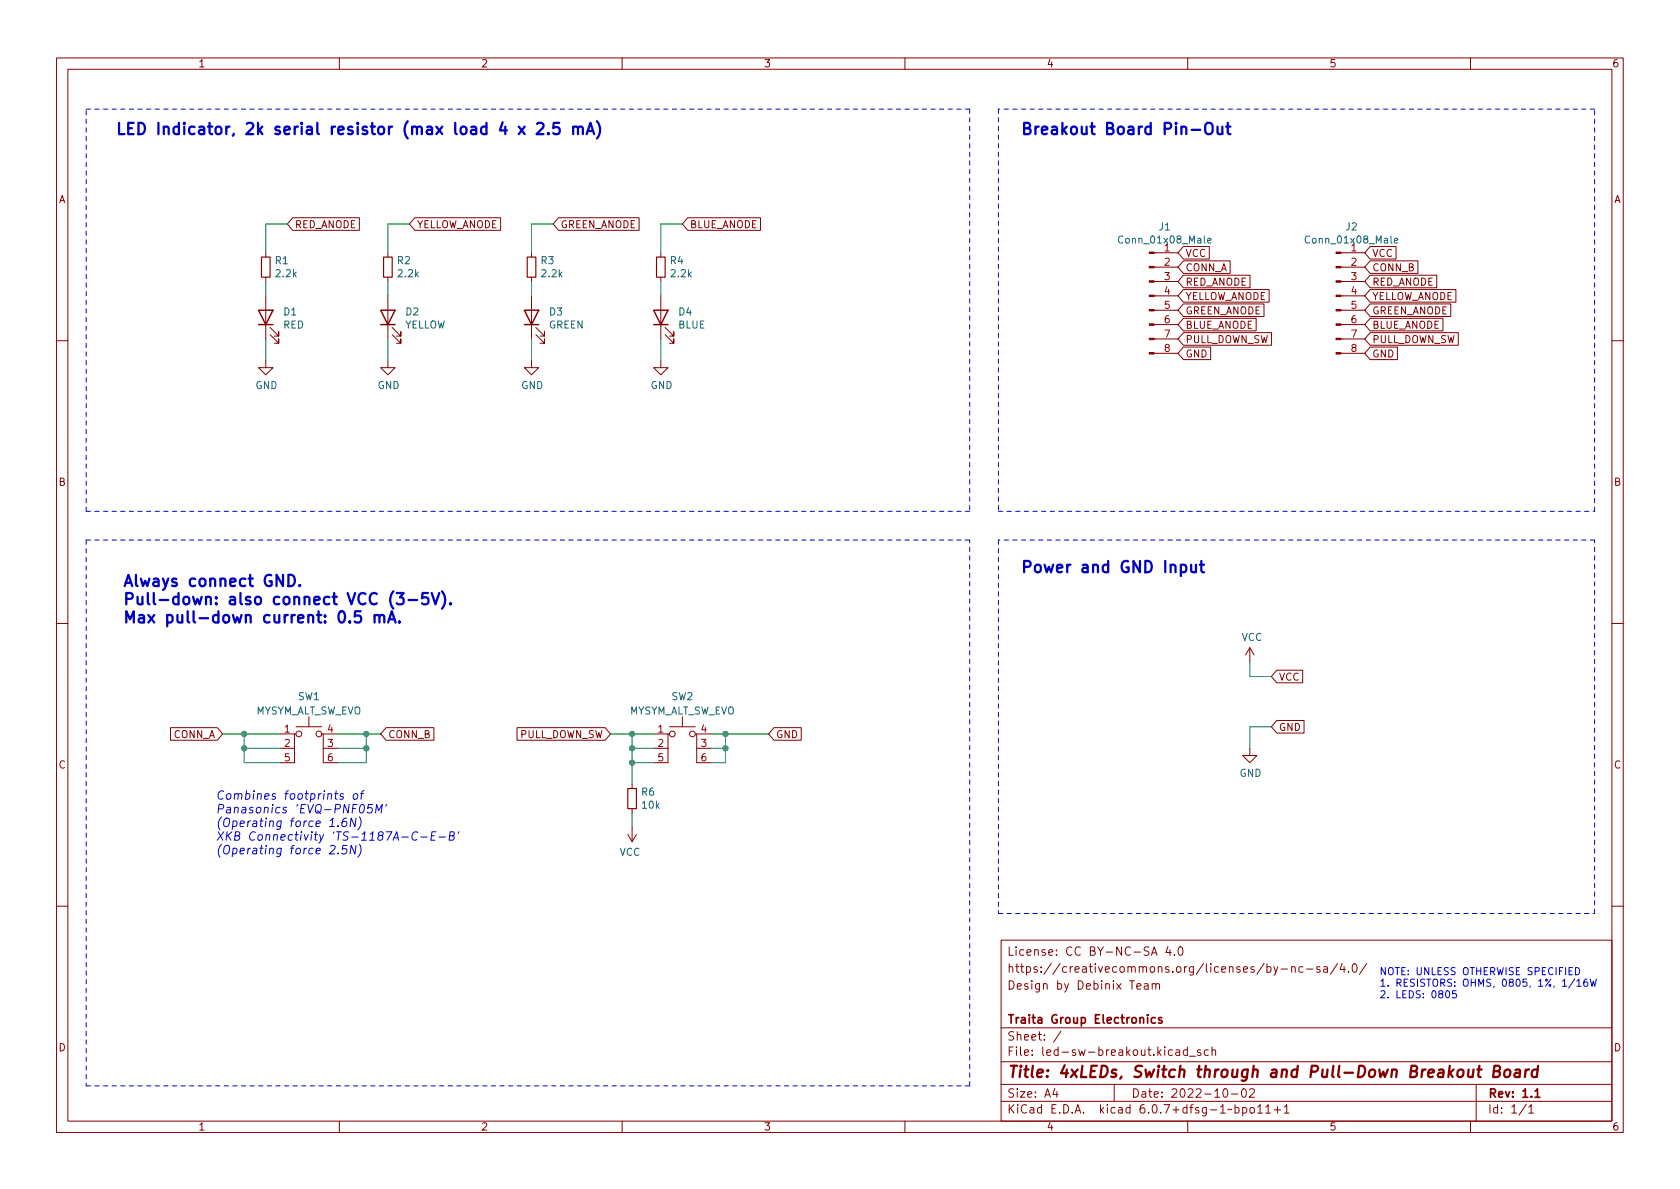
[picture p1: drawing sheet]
<svg xmlns="http://www.w3.org/2000/svg" width="297mm" height="210mm" viewBox="0 0 297 210" stroke-linecap="round" stroke-linejoin="round" font-family="sans-serif">
<g fill="none" stroke="#840000" stroke-width=".18">
<path d="M10 10.2h277v190.1h-277zM12 12.2h273v186.1h-273zM60 10.2v2M110 10.2v2M160 10.2v2M210 10.2v2M260 10.2v2M51.8 38.5h11.7v2.2h-11.7l-1-1.1zM73.3 38.5h15.2v2.2h-15.2l-.9-1.1zM98.7 38.5h14.3v2.2h-14.3l-.9-1.1zM121.6 38.5h12.9v2.2h-12.9l-1-1.1zM47 44.7v.8"/>
<path d="M47 49v.8M47 52.3v7.6M47.8 59.2l1.5 1.5v-.8v.8h-.8M47.8 57.9l1.5 1.5v-.7v.7h-.8M68.6 44.7v.8M68.6 49v.8M68.6 52.3v7.6M69.3 59.2l1.6 1.5v-.8v.8h-.8M69.3 57.9l1.6 1.5v-.7v.7h-.8M94 44.7v.8M94 49v.8M94 52.3v7.6"/>
<path d="M94.7 59.2l1.6 1.5v-.8v.8h-.8M94.7 57.9l1.6 1.5v-.7v.7h-.8M116.8 44.7v.8M116.8 49v.8M116.8 52.3v7.6M117.6 59.2l1.5 1.5v-.8v.8h-.7M117.6 57.9l1.5 1.5v-.7v.7h-.7M204.1 59.9h4.2M204.1 57.4h4.2M204.1 54.9h4.2M204.1 52.3h4.2M204.1 49.8h4.2"/>
<path d="M204.1 47.2h4.2M204.1 44.7h4.2M209.2 43.6h4.6v2.2h-4.6l-.9-1.1zM209.2 58.8h15.6v2.2h-15.6l-.9-1.1zM209.2 56.3h12.9v2.2h-12.9l-.9-1.1zM209.2 51.2h15.2v2.2h-15.2l-.9-1.1zM209.2 53.7h14.3v2.3h-14.3l-.9-1.1zM209.2 48.7h11.8v2.2h-11.8l-.9-1.1zM209.2 46.1h8.3v2.2h-8.3l-.9-1.1zM237.1 59.9h4.2M237.1 57.4h4.2M237.1 54.9h4.2"/>
<path d="M237.1 52.3h4.2M237.1 49.8h4.2M237.1 47.2h4.2M237.1 44.7h4.2M242.3 51.2h15.1v2.2h-15.1l-1-1.1zM242.3 56.3h12.8v2.2h-12.8l-1-1.1zM242.3 48.7h11.7v2.2h-11.7l-1-1.1zM242.3 58.8h15.5v2.2h-15.5l-1-1.1zM242.3 46.1h8.4v2.2h-8.4l-1-1.1zM242.3 43.6h4.5v2.2h-4.5l-1-1.1zM242.3 53.7h14.2v2.3h-14.2l-1-1.1zM10 60.2h2"/>
<path d="M47 63.7v1.3h1.3l-1.3 1.3-1.3-1.3h1.3M68.6 63.7v1.3h1.2l-1.2 1.3-1.3-1.3h1.3M94 63.7v1.3h1.2l-1.2 1.3-1.3-1.3h1.3M116.8 63.7v1.3h1.3l-1.3 1.3-1.2-1.3h1.2M204.1 62.5h4.2M209.2 61.4h4.9v2.2h-4.9l-.9-1.1zM237.1 62.5h4.2M242.3 61.4h4.8v2.2h-4.8l-1-1.1zM285 60.2h2M10 110.2h2M221 114.5l-.8 1.3M221 114.5v2.6"/>
<path d="M221 114.5l.7 1.3M225.7 118.5h4.6v2.2h-4.6l-.9-1.1zM285 110.2h2M30.1 128.7h8.3l1 1.1-1 1.1h-8.3zM49.5 129.8h2.6M49.5 132.3h2.6M52.1 132.3v2.6h-2.6M52.3 129.8h-.2v2.5M52.3 128.5h4.6M54.6 126.7v1.8M56.9 129.8h.2v2.5M57.1 129.8h2.6"/>
<path d="M57.1 132.3h2.6M57.1 132.3v2.6h2.6M68.3 128.7h8.4v2.2h-8.4l-1-1.1zM91.4 128.7h15.6l.9 1.1-.9 1.1h-15.6zM111.8 138.7v.7M115.6 129.8h2.5M115.6 132.3h2.5M118.1 132.3v2.6h-2.5M118.4 129.8h-.3v2.5M118.4 128.5h4.5M120.6 126.7v1.8M122.9 129.8h.3v2.5"/>
<path d="M123.2 132.3v2.6h2.5M123.2 129.8h2.5M123.2 132.3h2.5M136.8 128.7h4.9v2.2h-4.9l-.9-1.1zM221 132.3v1.3h1.2l-1.2 1.3-1.3-1.3h1.3M225.7 127.4h4.9v2.2h-4.9l-.9-1.1zM111 147.6l.8 1.2M111.8 143v.8M111.8 146.3v2.5M112.5 147.6l-.7 1.2M10 160.2h2M177 166.3h108v32h-108z"/>
<path d="M201 174.4l.7-.1-.1-.3-.4-.1-.2 .2 .1 .8h.5M202.4 174h.5l.1 .9M203 174.3l-.5 .1a.29 .29 0 0 0-.2 .2 .29 .29 0 0 0 .2 .3h.5M203.6 168.9l.5-1.5 .5 1.5M203.7 174.1l.2-.2 .4 .1 .1 .9M203.7 173.9v1M203.7 168.5h.7M204.4 174.1l.2-.2 .3 .1 .1 .9M206.5 167.4l-.4 1h1M206.9 167.9v1M207.6 168.8v.1M208.5 167.5l.1-.1a.81 .81 0 0 1 .6 .7 .81 .81 0 0 1-.3 .8h-.1a.81 .81 0 0 1-.6-.6 .81 .81 0 0 1 .3-.8z"/>
<path d="M225.9 170.9l-.5 1.4-.2 .1M226.5 171.4h1.1M228.4 171.1l.2-.2 .3 .1 .1 .9M228.4 170.9v1M230.4 171l-.5-.1-.3 .3v.4l.2 .3h.6M231 171.4h1.1M233.4 171l-.4-.1-.2 .2 .1 .3 .5 .1v.4h-.6M234.1 171h.5l.1 .9M234.7 171.3l-.5 .1a.29 .29 0 0 0-.2 .2 .29 .29 0 0 0 .2 .3h.5M236.5 170.4l-1.3 1.9M237.3 170.4l-.4 1h1M237.6 170.9v1"/>
<path d="M238.4 171.8v.1M239.2 170.6l.2-.2a.81 .81 0 0 1 .6 .7 .81 .81 0 0 1-.3 .8h-.1a.81 .81 0 0 1-.4-1.3zM241.6 170.4l-1.2 1.9M285 160.2h2M60 198.3v2M110 198.3v2M160 198.3v2M177 194.8h108M177 191.8h108M177 187.8h108M177 181.8h108M186.5 192.5l-.4 1h1"/>
<path d="M186.9 193v1M187.6 182.4l-1.3 1.9M197 191.8v3M207.9 185.7h.6l.1 .9M208.6 186l-.5 .1a.29 .29 0 0 0-.2 .2 .29 .29 0 0 0 .2 .3h.5M209.9 185.7l-.4-.1-.3 .3v.4l.2 .3h.5M209.9 185.1v1.5M210 198.3v2M210.3 186.8h1.1M212.3 185.7l-.4-.1-.2 .2 .1 .3 .5 .1v.4h-.6M213.6 185.7l-.4-.1-.3 .3v.4l.2 .3h.5M214.3 185.8l.2-.2 .4 .1v.9"/>
<path d="M214.3 185.1v1.5M216.4 192.6l.2-.1a.81 .81 0 0 1 .6 .7 .81 .81 0 0 1-.3 .8h-.2a.81 .81 0 0 1-.6-.6 .81 .81 0 0 1 .3-.8zM217.7 193.5h1.2M218.4 195.9l.4-.1 .3 .3v.4l-.2 .3h-.5M218.4 195.3v1.5M219.7 192.6l.2-.1a.81 .81 0 0 1 .5 .7 .81 .81 0 0 1-.3 .8h-.1a.81 .81 0 0 1-.6-.6 .81 .81 0 0 1 .3-.8zM219.7 195.9l.4-.1 .3 .3v.4l-.1 .3h-.6M219.7 195.8v1.5M220.9 192.7l.6-.2 .2 .2 .1 .3-.9 1h.9M221.1 196l.2-.2 .4 .2 .1 .5-.2 .3h-.3l-.2-.1zM222.4 195.8l.4-.5v1.5M222.4 196.8h.8"/>
<path d="M223.8 195.8l.4-.5v1.5M223.8 196.8h.8M225.3 196.3h1.1M225.9 195.7v1.1M227.1 195.8l.4-.5v1.5M227.1 196.8h.8M260 198.3v2M261 191.8v6.5M269.9 195.3l-1.3 1.9M270.3 195.8l.4-.5v1.5M270.3 196.8h.9"/>
<circle cx="52.8" cy="129.8" r=".51"/>
<circle cx="56.4" cy="129.8" r=".51"/>
<circle cx="118.9" cy="129.8" r=".51"/>
<circle cx="122.4" cy="129.8" r=".51"/>
</g>
<path d="M204.3 180l-.5-.1-.2 .3v.4l.1 .3h.6M205.4 180l-.3-.1-.3 .2 .1 .3 .5 .1v.4h-.6M271.4 193l.4-.5v1.5M271.4 194h.9" fill="none" stroke="#840000" stroke-width=".3"/>
<path d="M260.5 189.1l-.1 1.4M261.2 189.1h.8M261.6 188.5l-.2 1.7v.2l.4 .1M264.1 189.4l.9-.1a.46 .46 0 0 0 .2-.4 .46 .46 0 0 0-.3-.4h-.7l-.2 2h.7a.53 .53 0 0 0 .5-.5 .53 .53 0 0 0-.4-.6M266.1 189.3a.52 .52 0 0 1 .6-.2 .52 .52 0 0 1 .4 .4l-.1 .6a.55 .55 0 0 1-.5 .4 .55 .55 0 0 1-.6-.4zM268 189.2l.2-.1 .5 .1v1.3M268.8 189.6l-.7 .1a.4 .4 0 0 0-.4 .3 .4 .4 0 0 0 .3 .5l.7-.1M269.8 189.1l-.2 1.4M270.3 189.1l-.3 .1-.3 .3M271.9 189.2a.66 .66 0 0 0-1 .3l-.1 .6 .2 .3 .1 .1 .6-.1M272 188.5l-.3 2" fill="none" stroke="#840000" stroke-width=".4"/>
<g fill="#840000" stroke="#840000" stroke-width=".18">
<path d="M236.2 62.4h.9v.2h-.9z"/>
<path d="M236.2 59.8h.9v.3h-.9z"/>
<path d="M236.2 57.3h.9v.2h-.9z"/>
<path d="M236.2 54.7h.9v.3h-.9z"/>
<path d="M236.2 52.2h.9v.2h-.9z"/>
<path d="M236.2 49.7h.9v.2h-.9z"/>
<path d="M236.2 47.1h.9v.3h-.9z"/>
<path d="M236.2 44.6h.9v.2h-.9z"/>
<path d="M203.2 62.4h.9v.2h-.9z"/>
<path d="M203.2 59.8h.9v.3h-.9z"/>
<path d="M203.2 57.3h.9v.2h-.9z"/>
<path d="M203.2 54.7h.9v.3h-.9z"/>
<path d="M203.2 52.2h.9v.2h-.9z"/>
<path d="M203.2 49.7h.9v.2h-.9z"/>
<path d="M203.2 47.1h.9v.3h-.9z"/>
<path d="M203.2 44.6h.9v.2h-.9z"/>
</g>
<path d="M213.5 42.6l.6-.2v-.2l-.4-.1-.2 .2 .1 .6h.5M246.6 42.6l.6-.2-.1-.2-.4-.1-.1 .2v.6h.5" fill="none" stroke="#006464" stroke-width=".18"/>
<path d="M46.2 45.5h1.6v3.5h-1.6zM67.8 45.5h1.5v3.5h-1.5zM93.2 45.5h1.5v3.5h-1.5zM116.1 45.5h1.5v3.5h-1.5zM111 139.4h1.5v3.6h-1.5z" fill="none" stroke="#840000" stroke-width=".2"/>
<path d="M45.7 54.9h2.6l-1.3 2.5zM45.7 57.4h2.6M67.3 54.9h2.5l-1.2 2.5zM67.3 57.4h2.5M92.7 54.9h2.5l-1.2 2.5zM92.7 57.4h2.5M115.6 54.9h2.5l-1.3 2.5zM115.6 57.4h2.5" fill="none" stroke="#840000" stroke-width=".25"/>
<g fill="none" stroke="#0000c2" stroke-width=".4">
<path d="M91.7 22.4l1.1 1.3M92.8 22.4l-1.1 1.3M95 21.9l.2-.2h.5a.54 .54 0 0 1 .3 .9l-1.1 1.1h1.2M97 23.5l.1 .1-.1 .1-.1-.1 .1-.1v.2M98.9 21.7h-1l-.1 1 .3-.2 .7 .1 .2 .3-.1 .6-.3 .2h-.5l-.3-.2M101.3 22.6a.5 .5 0 0 1 .9 .1v1M101.3 22.4v1.3M102.2 22.7l.3-.3 .5 .1 .1 1.2M103.7 23.7l.7-2 .7 2M103.9 23.2h1M105.5 21.4a2.29 2.29 0 0 1 0 3.1M213.2 22a.67 .67 0 0 1 .7-.3 .67 .67 0 0 1 .5 .7v.7a.67 .67 0 0 1-.7 .7 .67 .67 0 0 1-.6-.7z"/>
<path d="M215.3 22.4l.1 1.2a.54 .54 0 0 0 .7-.1M216.1 22.4v1.3M216.8 22.4h.8M217.1 21.7v1.7l.1 .2 .4 .1M210.6 99.9l.1 1.2a.54 .54 0 0 0 .8-.1M211.5 99.9v1.3M212.1 99.9h.8M212.4 99.2v1.7l.1 .2 .4 .1M51 101.6a1.05 1.05 0 0 1 1.1 .7 1.05 1.05 0 0 1-.3 1.2l-.8 .1zM53 103.5h.1l-.1 .1-.1-.1h.1v.1M63.8 108.1h-1l-.1 .9 .3-.2 .7 .1 .2 .3-.1 .7-.3 .2h-.5l-.3-.2M66.2 108.9a.5 .5 0 0 1 .9 .1v1.1"/>
<path d="M66.2 108.7v1.4M67.1 109l.3-.3 .5 .1v1.3M68.6 110.1l.7-2 .6 2M68.8 109.5h1M70.1 104.9h1.3l-.7 .7a.54 .54 0 0 1 .7 .4v.5l-.2 .3-.8 .1-.3-.2M70.6 109.9l.1 .1-.1 .1-.1-.1 .1-.1v.2M72.2 106.1h1.6M75.7 104.9h-1l-.1 .9 .3-.2 .7 .1 .2 .3-.1 .7-.3 .2h-.5l-.3-.2M76.3 104.9l.7 2 .7-2M78.1 104.6a2.29 2.29 0 0 1 0 3M79.7 106.7l.1 .1-.1 .1-.1-.1 .1-.1v.2"/>
</g>
<g fill="none" stroke="#0000c2" stroke-width=".18">
<path d="M64.4 139.8l-.4 .3-.2 1.2M59.8 146v.2M59.8 150.9v.1M60.7 140.4a.37 .37 0 0 0-.6 .2l.1 .2 .5 .1v.2l-.2 .2h-.4M61.3 144.7a.68 .68 0 0 0-.8 .6l-.1 .6 .2 .2 .4 .1 .3-.3v-.4l-.2-.3-.5 .1-.1 .2M61.4 149.5h-.7l-.2 .7 .2-.1h.5l.1 .3-.1 .5-.2 .1h-.4l-.2-.1M62.6 140.5l.2-.2 .4 .2v.6l-.1 .2h-.4l-.2-.1zM62.9 144.7l-.1 1.5-.7-1.5-.2 1.5M62.9 149.5l-.1 1.5-.7-1.5-.2 1.5M63.5 144.5a1.74 1.74 0 0 1-.2 2.2M63.5 149.3a1.74 1.74 0 0 1-.2 2.3M63.7 140.3h.6"/>
<path d="M65.9 142.3h-.7l-.2 .7 .2-.2 .5 .1 .1 .2-.1 .5-.2 .2h-.4l-.2-.2M66.4 143.8l.2-1.5 .4 1 .6-1-.2 1.5M68.4 142.3l-.2 .2M73.9 147.2a.72 .72 0 0 0-1 .4 .72 .72 0 0 0 .5 1l.3-.2M74.4 148h1.1M76.3 147.8h.5M77.1 147.1h-.7l-.2 1.5h.7M77.6 148h1.2M79.5 147.8l.6-.1 .2-.2v-.3l-.2-.1h-.5l-.2 1.5h.6l.2-.2 .1-.3-.3-.3M81.2 147.1l-.2 .3M255.7 175.3l.2-.1a.68 .68 0 0 1 .4 .6 .68 .68 0 0 1-.4 .7l-.2-.2-.1-.3zM257.5 175.2h-.6l-.1 .6 .2-.1h.4l.1 .2v.4l-.2 .2-.5-.2"/>
<path d="M278.4 173.1l-1 1.6M278.6 171.1a.64 .64 0 0 1 .7 .6 .64 .64 0 0 1-.7 .7zM278.8 173.5l.4-.4v1.3M278.8 174.4h.7M280.6 173.1l-.3 .1a.86 .86 0 0 0 0 1.2l.4-.1v-.4l-.2-.3h-.2l-.3 .3M281.2 173.1l.3 1.3 .2-.9 .3 .9 .3-1.3"/>
</g>
<g fill="none" stroke="#0000c2" stroke-width=".18" stroke-dasharray=".8 .8">
<path d="M15.2 19.3h156.2M171.4 19.3v71.1M176.5 19.3v71.1M281.9 19.3h-105.4M15.2 90.4v-71.1M15.2 95.5v96.5M171.4 95.5h-156.2M171.4 90.4h-156.2M176.5 90.4h105.4M176.5 95.5v66M281.9 90.4v-71.1M281.9 95.5h-105.4"/>
<path d="M176.5 161.5h105.4M281.9 161.5v-66M15.2 192h156.2M171.4 192v-96.5"/>
</g>
<g fill="none" stroke="#009600" stroke-width=".18">
<path d="M50.8 39.6h-3.8v5.1M72.4 39.6h-3.8v5.1M97.8 39.6h-3.8v5.1M120.6 39.6h-3.8v5.1M47 49.8v2.5M47 59.9v3.8M68.6 49.8v2.5M68.6 59.9v3.8M94 49.8v2.5M94 59.9v3.8M116.8 49.8v2.5M116.8 59.9v3.8"/>
<path d="M221 117.1v2.5h3.8M39.4 129.8h10.1M43.2 129.8v5.1h6.3M43.2 132.3h6.3M59.7 129.8h7.6M59.7 132.3h5.1M64.8 129.8v5.1h-5.1M107.9 129.8h7.7M111.8 129.8v8.9M111.8 134.9h3.8M111.8 132.3h3.8M125.7 129.8h10.2"/>
<path d="M125.7 132.3h2.6M128.3 129.8v5.1h-2.6M224.8 128.5h-3.8v3.8M111.8 143.8v2.5"/>
</g>
<g fill="#009600" stroke="#009600" stroke-width=".18">
<circle cx="64.8" cy="132.3" r=".46"/>
<circle cx="43.2" cy="129.8" r=".46"/>
<circle cx="43.2" cy="132.3" r=".46"/>
<circle cx="64.8" cy="129.8" r=".46"/>
<circle cx="111.8" cy="134.9" r=".46"/>
<circle cx="111.8" cy="132.3" r=".46"/>
<circle cx="111.8" cy="129.8" r=".46"/>
<circle cx="128.3" cy="129.8" r=".46"/>
<circle cx="128.3" cy="132.3" r=".46"/>
</g>
<g font-size="2.8" fill="#0000c2">
<text x="20.3" y="23.8">LED Indicator, 2k serial resistor (max load 4 x 2.5 mA)</text>
<text x="180.3" y="23.8">Breakout Board Pin-Out</text>
<text x="180.3" y="101.3">Power and GND Input</text>
<text x="21.6" y="103.7">Always connect GND.</text>
<text x="21.6" y="107">Pull-down: also connect VCC (3-5V).</text>
<text x="21.6" y="110.2">Max pull-down current: 0.5 mA.</text>
</g>
<text font-size="2.8" fill="#840000" x="178" y="190.6">Title: 4xLEDs, Switch through and Pull-Down Breakout Board</text>
<g font-size="2.1" fill="#0000c2">
<text x="38.1" y="141.4">Combines footprints of</text>
<text x="38.1" y="143.8">Panasonics 'EVQ-PNF05M'</text>
<text x="38.1" y="146.2">(Operating force 1.6N)</text>
<text x="38.1" y="148.7">XKB Connectivity 'TS-1187A-C-E-B'</text>
<text x="38.1" y="151.1">(Operating force 2.5N)</text>
</g>
<g font-size="2.1" fill="#840000">
<text x="178" y="172">https://creativecommons.org/licenses/by-nc-sa/4.0/</text>
<text x="178" y="169">License: CC BY-NC-SA 4.0</text>
<text x="178" y="175">Design by Debinix Team</text>
<text x="178" y="184">Sheet: /</text>
<text x="178" y="181">Traita Group Electronics</text>
<text x="178" y="186.7">File: led-sw-breakout.kicad_sch</text>
<text x="178" y="196.9">KiCad E.D.A. kicad 6.0.7+dfsg-1~bpo11+1</text>
<text x="178" y="194.1">Size: A4</text>
<text x="200" y="194.1">Date: 2022-10-02</text>
<text x="263" y="194.1">Rev: 1.1</text>
<text x="263" y="196.9">Id: 1/1</text>
</g>
<g font-size="1.8" fill="#840000">
<text x="35" y="11.9">1</text>
<text x="85" y="11.9">2</text>
<text x="135" y="11.9">3</text>
<text x="185" y="11.9">4</text>
<text x="235" y="11.9">5</text>
<text x="285" y="11.9">6</text>
<text x="10.3" y="35.9">A</text>
<text x="285.3" y="35.9">A</text>
<text x="52.1" y="40.3">RED_ANODE</text>
<text x="73.7" y="40.3">YELLOW_ANODE</text>
<text x="99.1" y="40.3">GREEN_ANODE</text>
<text x="121.9" y="40.3">BLUE_ANODE</text>
<text x="209.5" y="45.4">VCC</text>
<text x="209.5" y="48">CONN_A</text>
<text x="242.6" y="48">CONN_B</text>
<text x="242.6" y="45.4">VCC</text>
<text x="209.5" y="53">YELLOW_ANODE</text>
<text x="209.5" y="50.5">RED_ANODE</text>
<text x="242.6" y="53">YELLOW_ANODE</text>
<text x="242.6" y="50.5">RED_ANODE</text>
<text x="209.5" y="58.1">BLUE_ANODE</text>
<text x="209.5" y="55.6">GREEN_ANODE</text>
<text x="242.6" y="58.1">BLUE_ANODE</text>
<text x="242.6" y="55.6">GREEN_ANODE</text>
<text x="209.5" y="60.7">PULL_DOWN_SW</text>
<text x="209.5" y="63.2">GND</text>
<text x="242.6" y="63.2">GND</text>
<text x="242.6" y="60.7">PULL_DOWN_SW</text>
<text x="10.3" y="85.9">B</text>
<text x="285.3" y="85.9">B</text>
<text x="226.1" y="120.4">VCC</text>
<text x="30.6" y="130.5">CONN_A</text>
<text x="68.6" y="130.5">CONN_B</text>
<text x="91.6" y="130.5">PULL_DOWN_SW</text>
<text x="137.2" y="130.5">GND</text>
<text x="226.1" y="129.2">GND</text>
<text x="10.3" y="135.9">C</text>
<text x="285.3" y="135.9">C</text>
<text x="10.3" y="185.9">D</text>
<text x="285.3" y="185.9">D</text>
<text x="35" y="199.9">1</text>
<text x="85" y="199.9">2</text>
<text x="135" y="199.9">3</text>
<text x="185" y="199.9">4</text>
<text x="235" y="199.9">5</text>
<text x="285" y="199.9">6</text>
</g>
<g font-size="1.8" fill="#006464">
<text x="205" y="40.7">J1</text>
<text x="238" y="40.7">J2</text>
<text x="48.7" y="46.7">R1</text>
<text x="70.3" y="46.7">R2</text>
<text x="95.7" y="46.7">R3</text>
<text x="118.5" y="46.7">R4</text>
<text x="198.3" y="43">Conn_01x08_Male</text>
<text x="231.3" y="43">Conn_01x08_Male</text>
<text x="48.9" y="49">2.2k</text>
<text x="70.5" y="49">2.2k</text>
<text x="95.9" y="49">2.2k</text>
<text x="118.7" y="49">2.2k</text>
<text x="50" y="58.1">RED</text>
<text x="50.2" y="55.8">D1</text>
<text x="71.4" y="58.1">YELLOW</text>
<text x="71.8" y="55.8">D2</text>
<text x="97" y="58.1">GREEN</text>
<text x="97.2" y="55.8">D3</text>
<text x="119.9" y="58.1">BLUE</text>
<text x="120" y="55.8">D4</text>
<text x="45.2" y="68.8">GND</text>
<text x="66.7" y="68.8">GND</text>
<text x="92.1" y="68.8">GND</text>
<text x="115" y="68.8">GND</text>
<text x="219.5" y="113.3">VCC</text>
<text x="52.7" y="123.8">SW1</text>
<text x="118.7" y="123.8">SW2</text>
<text x="44.9" y="126.3">MYSYM_ALT_SW_EVO</text>
<text x="110.9" y="126.3">MYSYM_ALT_SW_EVO</text>
<text x="219.1" y="137.4">GND</text>
<text x="113.4" y="140.7">R6</text>
<text x="113.6" y="143">10k</text>
<text x="109.5" y="151.3">VCC</text>
</g>
<g font-size="1.8" fill="#a90000">
<text x="205.9" y="44.4">1</text>
<text x="205.9" y="47">2</text>
<text x="238.9" y="44.4">1</text>
<text x="238.9" y="47">2</text>
<text x="205.9" y="49.5">3</text>
<text x="205.9" y="52.1">4</text>
<text x="238.9" y="49.5">3</text>
<text x="238.9" y="52.1">4</text>
<text x="205.9" y="54.6">5</text>
<text x="205.9" y="57.1">6</text>
<text x="205.9" y="59.7">7</text>
<text x="238.9" y="54.6">5</text>
<text x="238.9" y="57.1">6</text>
<text x="238.9" y="59.7">7</text>
<text x="205.9" y="62.2">8</text>
<text x="238.9" y="62.2">8</text>
<text x="50.3" y="129.5">1</text>
<text x="57.9" y="129.5">4</text>
<text x="116.3" y="129.5">1</text>
<text x="124" y="129.5">4</text>
<text x="50.3" y="132.1">2</text>
<text x="50.3" y="134.6">5</text>
<text x="57.9" y="132.1">3</text>
<text x="57.9" y="134.6">6</text>
<text x="116.3" y="132.1">2</text>
<text x="116.3" y="134.6">5</text>
<text x="124" y="132.1">3</text>
<text x="124" y="134.6">6</text>
</g>
<g font-size="1.8" fill="#0000c2">
<text x="243.8" y="172.4">NOTE: UNLESS OTHERWISE SPECIFIED</text>
<text x="243.8" y="174.5">1. RESISTORS: OHMS, 0805, 1%, 1/16W</text>
<text x="243.8" y="176.5">2. LEDS: 0805</text>
</g>
</svg>
